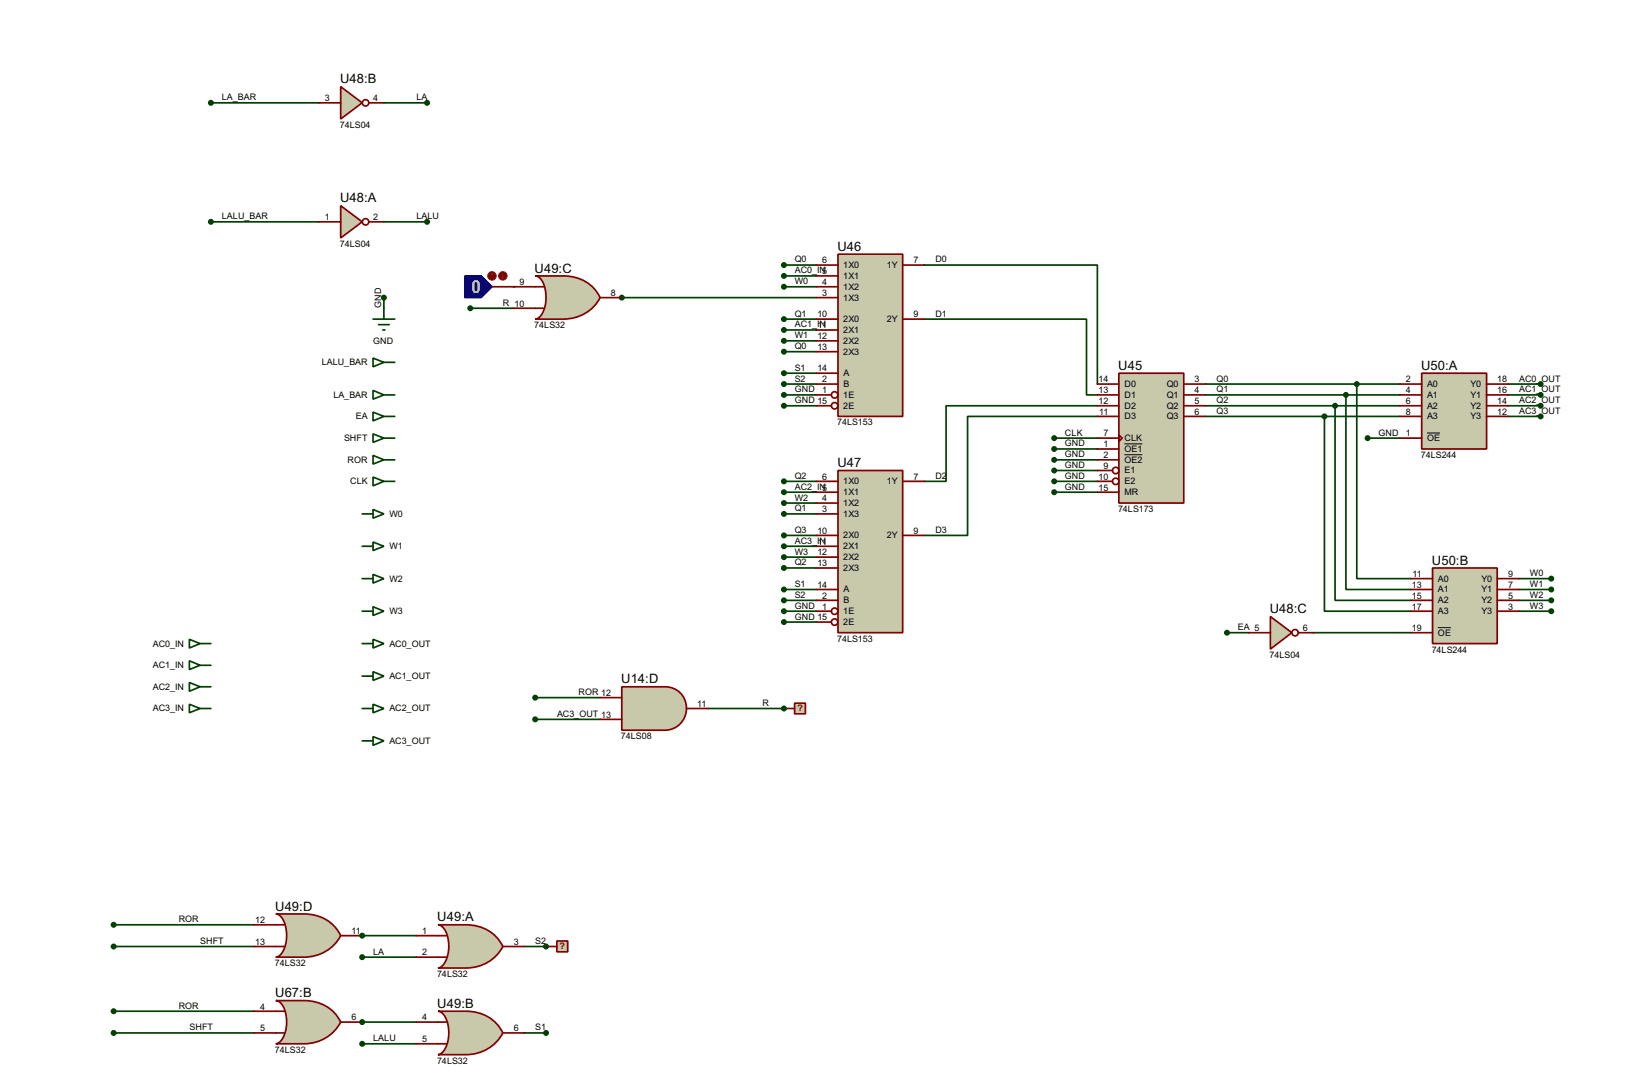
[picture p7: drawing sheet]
<svg xmlns="http://www.w3.org/2000/svg" width="383mm" height="256mm" viewBox="0 0 383 256" stroke-linecap="round" stroke-linejoin="round" font-family="sans-serif">
<g fill="none" stroke="#004000" stroke-width=".4">
<path d="M49.6 24.2h25.4M90.2 24.2h10.2M49.6 52.1h25.4M90.2 52.1h10.2M90.2 69.9v2.5M184.2 62.3h7.6M184.2 64.8h7.6M184.2 67.4h7.6M184.2 75h7.6M184.2 77.5h7.6M217.2 62.3h40.7v27.9M217.2 75h38.1v17.8h2.6"/>
<path d="M184.2 92.8h7.6M184.2 95.3h7.6M184.2 87.7h7.6M184.2 90.2h7.6M184.2 80.1h7.6M184.2 82.6h7.6M257.9 95.3h-35.6v17.8h-5.1M257.9 97.8h-30.5v28h-10.2M283.3 92.8h45.7M283.3 95.3h45.7M283.3 90.2h45.7M283.3 97.8h45.7"/>
<path d="M311.2 97.8v45.8h20.3M313.7 95.3v45.7h17.8M316.3 92.8v45.7h15.2M318.8 90.2v45.7h12.7M354.4 92.8h7.6M354.4 95.3h7.6M354.4 90.2h7.6M354.4 97.8h7.6M184.2 113.1h7.6M184.2 115.6h7.6M184.2 118.2h7.6M247.7 102.9h10.2"/>
<path d="M247.7 105.5h10.2M247.7 108h10.2M247.7 110.5h10.2M247.7 113.1h10.2M247.7 115.6h10.2M321.4 102.9h7.6M184.2 138.5h7.6M184.2 120.7h7.6M184.2 125.8h7.6M184.2 128.3h7.6M184.2 130.9h7.6M184.2 133.4h7.6"/>
<path d="M356.9 138.5h7.6M356.9 135.9h7.6M184.2 143.6h7.6M184.2 146.1h7.6M184.2 141h7.6M288.3 148.6h5.1M308.7 148.6h22.8M356.9 143.6h7.6M356.9 141h7.6M125.8 163.9h15.2M125.8 169h15.2M85.1 224.8h12.7"/>
<path d="M123.2 222.3h5.1M85.1 245.2h12.7M123.2 242.6h5.1"/>
</g>
<circle cx="128.3" cy="222.3" r=".2" fill="#004000"/>
<path d="M166.4 166.4h17.8" fill="none" stroke="#004000" stroke-width=".4"/>
<circle cx="184.2" cy="166.4" r=".2" fill="#004000"/>
<path d="M146.1 69.9h45.7" fill="none" stroke="#004000" stroke-width=".4"/>
<g fill="#004000">
<circle cx="120.7" cy="67.4" r=".2"/>
<circle cx="146.1" cy="69.9" r=".2"/>
</g>
<path d="M110.5 72.4h10.2M85.1 219.8h12.7" fill="none" stroke="#004000" stroke-width=".4"/>
<circle cx="85.1" cy="219.8" r=".2" fill="#004000"/>
<path d="M85.1 240.1h12.7" fill="none" stroke="#004000" stroke-width=".4"/>
<circle cx="85.1" cy="240.1" r=".2" fill="#004000"/>
<g fill="none" stroke="#004000" stroke-width=".4">
<path d="M87.7 75h5.1M89 76.3h2.5M90 77.5h.5M90.2 72.4v2.6M87.7 84.1l2.5 1-2.5 1.1zM87.7 91.7l2.5 1.1-2.5 1zM87.7 96.8l2.5 1-2.5 1.1zM90.2 85.1h2.6M90.2 92.8h2.6M90.2 97.8h2.6M87.7 112.1l2.5 1-2.5 1zM87.7 101.9l2.5 1-2.5 1z"/>
<path d="M87.7 119.7l2.5 1-2.5 1zM90.2 113.1h2.6M90.2 102.9h2.6M85.1 120.7h2.6M85.1 128.3h2.6M85.1 135.9h2.6M87.7 127.3l2.5 1-2.5 1zM87.7 134.9l2.5 1-2.5 1.1zM85.1 143.6h2.6M85.1 151.2h2.6M85.1 158.8h2.6M87.7 142.5l2.5 1.1-2.5 1z"/>
<path d="M87.7 150.2l2.5 1-2.5 1zM87.7 157.8l2.5 1-2.5 1zM85.1 166.4h2.6M85.1 174h2.6M87.7 165.4l2.5 1-2.5 1zM87.7 173l2.5 1-2.5 1.1zM26.7 217.2h33M26.7 222.3h33M26.7 237.5h33M26.7 242.6h33"/>
</g>
<circle cx="90.2" cy="69.9" r=".5" fill="#004000" stroke="#004000" stroke-width=".4"/>
<path d="M262.9 87.7h15.3v30.5h-15.3z" fill="#c8c8aa" stroke="#800000" stroke-width=".4"/>
<g fill="none" stroke="#800000" stroke-width=".4">
<path d="M257.9 90.2h5M257.9 92.8h5M257.9 95.3h5M257.9 97.8h5M278.2 90.2h5.1M278.2 92.8h5.1M278.2 95.3h5.1M278.2 97.8h5.1M257.9 102.9h5M257.9 105.5h5M257.9 108h5M257.9 110.5h3.5"/>
<path d="M257.9 113.1h3.5M257.9 115.6h5M262.9 102.2l.8 .7-.8 .8z"/>
<circle cx="262.1" cy="113.1" r=".75"/>
<circle cx="262.1" cy="110.5" r=".75"/>
</g>
<path d="M264.2 104.3h4.2M264.2 106.8h4.2" fill="none" stroke="#000" stroke-width=".23"/>
<path d="M196.9 59.7h15.2v38.1h-15.2z" fill="#c8c8aa" stroke="#800000" stroke-width=".4"/>
<g fill="none" stroke="#800000" stroke-width=".4">
<path d="M191.8 62.3h5.1M191.8 64.8h5.1M191.8 67.4h5.1M191.8 69.9h5.1M191.8 75h5.1M191.8 77.5h5.1M212.1 62.3h5.1M212.1 75h5.1M191.8 80.1h5.1M191.8 82.6h5.1M191.8 87.7h5.1M191.8 90.2h5.1"/>
<path d="M191.8 92.8h3.6M191.8 95.3h3.6"/>
<circle cx="196.1" cy="92.8" r=".75"/>
<circle cx="196.1" cy="95.3" r=".75"/>
</g>
<g fill="#004000" stroke="#004000" stroke-width=".4">
<circle cx="184.2" cy="92.8" r=".5"/>
<circle cx="184.2" cy="95.3" r=".5"/>
<circle cx="184.2" cy="87.7" r=".5"/>
<circle cx="184.2" cy="90.2" r=".5"/>
</g>
<path d="M196.9 110.5h15.2v38.1h-15.2z" fill="#c8c8aa" stroke="#800000" stroke-width=".4"/>
<g fill="none" stroke="#800000" stroke-width=".4">
<path d="M191.8 113.1h5.1M191.8 115.6h5.1M191.8 118.2h5.1M212.1 113.1h5.1M191.8 120.7h5.1M191.8 125.8h5.1M191.8 128.3h5.1M191.8 130.9h5.1M191.8 133.4h5.1M191.8 138.5h5.1M212.1 125.8h5.1M191.8 141h5.1"/>
<path d="M191.8 143.6h3.6M191.8 146.1h3.6"/>
<circle cx="196.1" cy="143.6" r=".75"/>
<circle cx="196.1" cy="146.1" r=".75"/>
</g>
<g fill="#004000" stroke="#004000" stroke-width=".4">
<circle cx="184.2" cy="143.6" r=".5"/>
<circle cx="184.2" cy="146.1" r=".5"/>
<circle cx="184.2" cy="138.5" r=".5"/>
<circle cx="184.2" cy="141" r=".5"/>
</g>
<path d="M80.1 48.3l5 3.8-5 3.8z" fill="#c8c8aa" stroke="#800000" stroke-width=".4"/>
<g fill="none" stroke="#800000" stroke-width=".4">
<path d="M75 52.1h5.1M86.7 52.1h3.5"/>
<circle cx="85.9" cy="52.1" r=".75"/>
</g>
<g fill="#004000" stroke="#004000" stroke-width=".4">
<circle cx="49.5" cy="52.1" r=".5"/>
<circle cx="100.3" cy="52.1" r=".5"/>
</g>
<path d="M80.1 20.4l5 3.8-5 3.8z" fill="#c8c8aa" stroke="#800000" stroke-width=".4"/>
<g fill="none" stroke="#800000" stroke-width=".4">
<path d="M75 24.2h5.1M86.7 24.2h3.5"/>
<circle cx="85.9" cy="24.2" r=".75"/>
</g>
<g fill="#004000" stroke="#004000" stroke-width=".4">
<circle cx="49.5" cy="24.2" r=".5"/>
<circle cx="100.3" cy="24.2" r=".5"/>
</g>
<path d="M102.9 217.2h6.6a9.2 9.2 0 0 1 8.7 5.1 9.6 9.6 0 0 1-8.7 5.1h-6.6a3.5 3.5 0 0 0 2.3-3.2 7.3 7.3 0 0 0-1.4-6.6z" fill-rule="evenodd" fill="#c8c8aa" stroke="#800000" stroke-width=".4"/>
<path d="M97.8 219.8h7.2M97.8 224.8h7.2M118.2 222.3h5" fill="none" stroke="#800000" stroke-width=".4"/>
<path d="M102.9 237.5h6.6a9.2 9.2 0 0 1 8.7 5.1 9.6 9.6 0 0 1-8.7 5.1h-6.6a3.5 3.5 0 0 0 2.3-3.1 7.3 7.3 0 0 0-1.4-6.7z" fill-rule="evenodd" fill="#c8c8aa" stroke="#800000" stroke-width=".4"/>
<path d="M97.8 240.1h7.2M97.8 245.2h7.2M118.2 242.6h5" fill="none" stroke="#800000" stroke-width=".4"/>
<g fill="#004000" stroke="#004000" stroke-width=".4">
<circle cx="85.1" cy="224.8" r=".5"/>
<circle cx="128.3" cy="242.6" r=".5"/>
<circle cx="85.1" cy="245.2" r=".5"/>
<circle cx="247.7" cy="102.9" r=".5"/>
<circle cx="247.7" cy="105.5" r=".5"/>
<circle cx="247.7" cy="108" r=".5"/>
<circle cx="247.7" cy="110.5" r=".5"/>
<circle cx="247.7" cy="113.1" r=".5"/>
<circle cx="247.7" cy="115.6" r=".5"/>
<circle cx="184.2" cy="62.3" r=".5"/>
<circle cx="184.2" cy="64.8" r=".5"/>
<circle cx="184.2" cy="67.4" r=".5"/>
<circle cx="184.2" cy="75" r=".5"/>
<circle cx="184.2" cy="77.5" r=".5"/>
<circle cx="184.2" cy="80.1" r=".5"/>
<circle cx="184.2" cy="82.6" r=".5"/>
<circle cx="184.2" cy="113.1" r=".5"/>
<circle cx="184.2" cy="115.6" r=".5"/>
<circle cx="184.2" cy="118.2" r=".5"/>
<circle cx="184.2" cy="120.7" r=".5"/>
<circle cx="184.2" cy="125.8" r=".5"/>
<circle cx="184.2" cy="128.3" r=".5"/>
<circle cx="184.2" cy="130.9" r=".5"/>
<circle cx="184.2" cy="133.4" r=".5"/>
</g>
<path d="M334.1 87.7h15.2v17.8h-15.2z" fill="#c8c8aa" stroke="#800000" stroke-width=".4"/>
<path d="M329 90.2h5.1M329 92.8h5.1M329 95.3h5.1M329 97.8h5.1M349.3 90.2h5.1M349.3 92.8h5.1M349.3 95.3h5.1M349.3 97.8h5.1M329 102.9h5.1" fill="none" stroke="#800000" stroke-width=".4"/>
<path d="M335.3 101.7h3.1" fill="none" stroke="#000" stroke-width=".23"/>
<g fill="#004000" stroke="#004000" stroke-width=".4">
<circle cx="362" cy="90.2" r=".5"/>
<circle cx="362" cy="92.8" r=".5"/>
<circle cx="362" cy="95.3" r=".5"/>
<circle cx="362" cy="97.8" r=".5"/>
<circle cx="321.3" cy="102.9" r=".5"/>
</g>
<path d="M336.6 133.4h15.2v17.8h-15.2z" fill="#c8c8aa" stroke="#800000" stroke-width=".4"/>
<path d="M331.5 135.9h5.1M331.5 138.5h5.1M351.8 135.9h5.1M351.8 138.5h5.1M331.5 141h5.1M331.5 143.6h5.1M331.5 148.6h5.1M351.8 141h5.1M351.8 143.6h5.1" fill="none" stroke="#800000" stroke-width=".4"/>
<path d="M337.9 147.4h3" fill="none" stroke="#000" stroke-width=".23"/>
<g fill="#004000" stroke="#004000" stroke-width=".4">
<circle cx="364.5" cy="135.9" r=".5"/>
<circle cx="364.5" cy="138.5" r=".5"/>
<circle cx="364.5" cy="141" r=".5"/>
<circle cx="364.5" cy="143.6" r=".5"/>
</g>
<path d="M298.5 144.8l5.1 3.8-5.1 3.9z" fill="#c8c8aa" stroke="#800000" stroke-width=".4"/>
<g fill="none" stroke="#800000" stroke-width=".4">
<path d="M293.4 148.6h5.1M305.1 148.6h3.6"/>
<circle cx="304.3" cy="148.6" r=".75"/>
</g>
<g fill="#004000" stroke="#004000" stroke-width=".4">
<circle cx="288.3" cy="148.6" r=".5"/>
<circle cx="318.8" cy="90.2" r=".5"/>
<circle cx="316.2" cy="92.8" r=".5"/>
<circle cx="313.7" cy="95.3" r=".5"/>
<circle cx="311.2" cy="97.8" r=".5"/>
</g>
<path d="M44.5 150.2l2.5 1-2.5 1zM44.5 155.2l2.5 1.1-2.5 1zM47 151.2h2.6M47 156.3h2.6M44.5 160.3l2.5 1-2.5 1.1zM44.5 165.4l2.5 1-2.5 1zM47 161.3h2.6M47 166.4h2.6" fill="none" stroke="#004000" stroke-width=".4"/>
<path d="M146.1 161.3h10.2a5.1 5.1 0 0 1 5 5.1 5.1 5.1 0 0 1-5 5.1h-10.2z" fill-rule="evenodd" fill="#c8c8aa" stroke="#800000" stroke-width=".4"/>
<path d="M141 163.9h5.1M141 169h5.1M161.3 166.4h5.1" fill="none" stroke="#800000" stroke-width=".4"/>
<g fill="#004000" stroke="#004000" stroke-width=".4">
<circle cx="125.7" cy="163.9" r=".5"/>
<circle cx="125.7" cy="169" r=".5"/>
</g>
<path d="M87.7 107l2.5 1-2.5 1zM90.2 108h2.6" fill="none" stroke="#004000" stroke-width=".4"/>
<path d="M130.9 221h2.5v2.6h-2.5z" fill="#c8c8aa" stroke="#800000" stroke-width=".4"/>
<path d="M128.3 222.3h2.6" fill="none" stroke="#800000" stroke-width=".4"/>
<circle cx="128.3" cy="222.3" r=".5" fill="#004000" stroke="#004000" stroke-width=".4"/>
<path d="M186.7 165.2h2.6v2.5h-2.6z" fill="#c8c8aa" stroke="#800000" stroke-width=".4"/>
<path d="M184.2 166.4h2.5" fill="none" stroke="#800000" stroke-width=".4"/>
<g fill="#004000" stroke="#004000" stroke-width=".4">
<circle cx="184.2" cy="166.4" r=".5"/>
<circle cx="146.1" cy="69.9" r=".5"/>
</g>
<path d="M109.3 64.8h3.8l2.5 2.6-2.5 2.5h-3.8z" fill-rule="evenodd" fill="#0000c0" stroke="#000080" stroke-width=".4"/>
<path d="M115.6 67.4h5.1" fill="none" stroke="#800000" stroke-width=".4"/>
<circle cx="115.6" cy="64.8" r="1" fill="#400000" stroke="#f00" stroke-width=".23"/>
<path d="M115.6 64.3l-.2 .3M115.6 64.3l.3 .3M115.6 64.3v1" fill="none" stroke="#f00" stroke-width=".23"/>
<circle cx="118.1" cy="64.8" r="1" fill="#400000" stroke="#f00" stroke-width=".23"/>
<path d="M117.9 65.1l.3 .2M118.2 64.3v1M118.4 65.1l-.2 .2" fill="none" stroke="#f00" stroke-width=".23"/>
<path d="M125.8 64.8h6.6a9.2 9.2 0 0 1 8.6 5.1 9.5 9.5 0 0 1-8.6 5.1h-6.6a3.4 3.4 0 0 0 2.3-3.2 7.4 7.4 0 0 0-1.4-6.6z" fill-rule="evenodd" fill="#c8c8aa" stroke="#800000" stroke-width=".4"/>
<path d="M120.7 67.4h7.1M120.7 72.4h7.1M141 69.9h5.1" fill="none" stroke="#800000" stroke-width=".4"/>
<circle cx="110.5" cy="72.4" r=".5" fill="#004000" stroke="#004000" stroke-width=".4"/>
<path d="M64.8 214.7h6.6a9.2 9.2 0 0 1 8.7 5.1 9.6 9.6 0 0 1-8.7 5h-6.6a3.5 3.5 0 0 0 2.3-3.1 7.3 7.3 0 0 0-1.4-6.7z" fill-rule="evenodd" fill="#c8c8aa" stroke="#800000" stroke-width=".4"/>
<path d="M59.7 217.2h7.2M80.1 219.8h5M59.7 222.3h7.2" fill="none" stroke="#800000" stroke-width=".4"/>
<circle cx="85.1" cy="219.8" r=".5" fill="#004000" stroke="#004000" stroke-width=".4"/>
<path d="M64.8 235h6.6a9.2 9.2 0 0 1 8.7 5.1 9.6 9.6 0 0 1-8.7 5.1h-6.6a3.5 3.5 0 0 0 2.3-3.2 7.2 7.2 0 0 0-1.4-6.6z" fill-rule="evenodd" fill="#c8c8aa" stroke="#800000" stroke-width=".4"/>
<path d="M59.7 237.5h7.2M59.7 242.6h7.2M80.1 240.1h5" fill="none" stroke="#800000" stroke-width=".4"/>
<g fill="#004000" stroke="#004000" stroke-width=".4">
<circle cx="85.1" cy="240.1" r=".5"/>
<circle cx="26.7" cy="217.2" r=".5"/>
<circle cx="26.7" cy="222.3" r=".5"/>
<circle cx="26.7" cy="237.5" r=".5"/>
<circle cx="26.7" cy="242.6" r=".5"/>
</g>
<text font-size="4.8" fill="#c0c0c0" x="110.7" y="68.7">0</text>
<g font-size="3.4">
<text x="79.9" y="19.5">U48:B</text>
<text x="79.9" y="47.5">U48:A</text>
<text x="196.8" y="58.9">U46</text>
<text x="125.6" y="64">U49:C</text>
<text x="262.8" y="86.9">U45</text>
<text x="333.9" y="86.9">U50:A</text>
<text x="196.8" y="109.7">U47</text>
<text x="336.5" y="132.6">U50:B</text>
<text x="298.4" y="144">U48:C</text>
<text x="146" y="160.5">U14:D</text>
<text x="64.7" y="213.9">U49:D</text>
<text x="102.8" y="216.4">U49:A</text>
<text x="64.7" y="234.2">U67:B</text>
<text x="102.8" y="236.7">U49:B</text>
</g>
<g font-size="2.4">
<text x="52.1" y="23.6">LA_BAR</text>
<text x="76.4" y="23.7">3</text>
<text x="87.7" y="23.7">4</text>
<text x="97.8" y="23.6">LA</text>
<text x="79.9" y="30">74LS04</text>
<text x="52.1" y="51.5">LALU_BAR</text>
<text x="76.4" y="51.7">1</text>
<text x="87.7" y="51.7">2</text>
<text x="97.8" y="51.5">LALU</text>
<text x="79.9" y="58">74LS04</text>
<text x="186.7" y="61.7">Q0</text>
<text x="186.7" y="64.2">AC0_IN5</text>
<text x="193.2" y="61.9">6</text>
<text x="198.2" y="62.9">1X0</text>
<text x="198.2" y="65.5">1X1</text>
<text x="208.4" y="62.9">1Y</text>
<text x="214.7" y="61.9">7</text>
<text x="219.8" y="61.7">D0</text>
<text x="118.2" y="71.8">R 10</text>
<text x="122.1" y="67">9</text>
<text x="143.6" y="69.5">8</text>
<text x="186.7" y="66.7">W0</text>
<text x="193.2" y="67">4</text>
<text x="193.2" y="69.5">3</text>
<text x="198.2" y="68.1">1X2</text>
<text x="198.2" y="70.6">1X3</text>
<text x="89.6" y="72.4" transform="rotate(-90 89.6 72.4)">GND</text>
<text x="125.6" y="77.1">74LS32</text>
<text x="186.7" y="74.4">Q1</text>
<text x="186.7" y="76.9">AC1_I1N1</text>
<text x="192.1" y="74.6">10</text>
<text x="198.2" y="75.6">2X0</text>
<text x="208.4" y="75.6">2Y</text>
<text x="214.7" y="74.6">9</text>
<text x="219.8" y="74.4">D1</text>
<text x="87.7" y="80.8">GND</text>
<text x="186.7" y="79.5">W1</text>
<text x="186.7" y="82">Q0</text>
<text x="192.1" y="79.7">12</text>
<text x="192.1" y="82.2">13</text>
<text x="198.2" y="78.2">2X1</text>
<text x="198.2" y="80.8">2X2</text>
<text x="198.2" y="83.3">2X3</text>
<text x="75.6" y="85.8">LALU_BAR</text>
<text x="186.7" y="87.1">S1</text>
<text x="186.7" y="89.6">S2</text>
<text x="192.1" y="87.3">14</text>
<text x="193.2" y="89.8">2</text>
<text x="198.2" y="88.4">A</text>
<text x="258.1" y="89.8">14</text>
<text x="280.7" y="89.8">3</text>
<text x="285.8" y="89.6">Q0</text>
<text x="330.4" y="89.8">2</text>
<text x="351.8" y="89.8">18</text>
<text x="356.9" y="89.6">AC0_OUT</text>
<text x="78.3" y="93.5">LA_BAR</text>
<text x="186.7" y="92.2">GND</text>
<text x="186.7" y="94.7">GND 15</text>
<text x="193.2" y="92.4">1</text>
<text x="198.2" y="93.5">1E</text>
<text x="198.2" y="90.9">B</text>
<text x="258.1" y="92.4">13</text>
<text x="258.1" y="94.9">12</text>
<text x="264.2" y="90.9">D0</text>
<text x="264.2" y="93.5">D1</text>
<text x="274.1" y="90.9">Q0</text>
<text x="274.1" y="93.5">Q1</text>
<text x="280.7" y="92.4">4</text>
<text x="280.7" y="94.9">5</text>
<text x="285.8" y="92.2">Q1</text>
<text x="285.8" y="94.7">Q2</text>
<text x="330.4" y="92.4">4</text>
<text x="330.4" y="94.9">6</text>
<text x="335.3" y="90.9">A0</text>
<text x="335.3" y="93.5">A1</text>
<text x="345.5" y="90.9">Y0</text>
<text x="345.5" y="93.5">Y1</text>
<text x="351.8" y="92.4">16</text>
<text x="351.8" y="94.9">14</text>
<text x="356.9" y="92.2">AC1_OUT</text>
<text x="356.9" y="94.7">AC2_OUT</text>
<text x="83.6" y="98.5">EA</text>
<text x="196.7" y="99.9">74LS153</text>
<text x="198.2" y="96">2E</text>
<text x="258.3" y="97.4">11</text>
<text x="264.2" y="96">D2</text>
<text x="264.2" y="98.5">D3</text>
<text x="274.1" y="96">Q2</text>
<text x="274.1" y="98.5">Q3</text>
<text x="280.7" y="97.4">6</text>
<text x="285.8" y="97.2">Q3</text>
<text x="330.4" y="97.4">8</text>
<text x="335.3" y="96">A2</text>
<text x="335.3" y="98.5">A3</text>
<text x="345.5" y="96">Y2</text>
<text x="345.5" y="98.5">Y3</text>
<text x="351.8" y="97.4">12</text>
<text x="356.9" y="97.2">AC3_OUT</text>
<text x="80.8" y="103.6">SHFT</text>
<text x="250.2" y="102.3">CLK</text>
<text x="250.2" y="104.9">GND</text>
<text x="250.2" y="107.4">GND</text>
<text x="259.3" y="102.5">7</text>
<text x="259.3" y="105.1">1</text>
<text x="259.3" y="107.6">2</text>
<text x="264.2" y="103.6">CLK</text>
<text x="264.2" y="106.2">OE1</text>
<text x="323.9" y="102.3">GND</text>
<text x="330.4" y="102.5">1</text>
<text x="333.9" y="107.6">74LS244</text>
<text x="335.3" y="103.6">OE</text>
<text x="81.7" y="108.7">ROR</text>
<text x="82.3" y="113.8">CLK</text>
<text x="186.7" y="112.5">Q2</text>
<text x="193.2" y="112.7">6</text>
<text x="198.2" y="113.8">1X0</text>
<text x="208.4" y="113.8">1Y</text>
<text x="214.7" y="112.7">7</text>
<text x="219.8" y="112.5">D2</text>
<text x="250.2" y="109.9">GND</text>
<text x="250.2" y="112.5">GND</text>
<text x="258.1" y="112.7">10</text>
<text x="259.3" y="110.1">9</text>
<text x="264.2" y="108.7">OE2</text>
<text x="264.2" y="111.2">E1</text>
<text x="264.2" y="113.8">E2</text>
<text x="186.7" y="115">AC2_IN5</text>
<text x="186.7" y="117.6">W2</text>
<text x="193.2" y="117.8">4</text>
<text x="198.2" y="116.3">1X1</text>
<text x="198.2" y="118.9">1X2</text>
<text x="250.2" y="115">GND</text>
<text x="258.1" y="115.2">15</text>
<text x="264.2" y="116.3">MR</text>
<text x="91.5" y="121.4">W0</text>
<text x="186.7" y="120.1">Q1</text>
<text x="186.7" y="125.2">Q3</text>
<text x="192.1" y="125.4">10</text>
<text x="193.2" y="120.3">3</text>
<text x="198.2" y="121.4">1X3</text>
<text x="214.7" y="125.4">9</text>
<text x="219.8" y="125.2">D3</text>
<text x="262.7" y="120.3">74LS173</text>
<text x="91.5" y="129">W1</text>
<text x="186.7" y="127.7">AC3_I1N1</text>
<text x="186.7" y="130.3">W3</text>
<text x="192.1" y="130.5">12</text>
<text x="198.2" y="126.5">2X0</text>
<text x="198.2" y="129">2X1</text>
<text x="198.2" y="131.6">2X2</text>
<text x="208.4" y="126.5">2Y</text>
<text x="91.5" y="136.6">W2</text>
<text x="186.7" y="137.9">S1</text>
<text x="186.7" y="132.8">Q2</text>
<text x="192.1" y="133">13</text>
<text x="198.2" y="134.1">2X3</text>
<text x="331.9" y="135.5">11</text>
<text x="337.9" y="136.6">A0</text>
<text x="348.1" y="136.6">Y0</text>
<text x="354.4" y="135.5">9</text>
<text x="359.5" y="135.3">W0</text>
<text x="359.5" y="137.9">W1</text>
<text x="186.7" y="143">GND</text>
<text x="186.7" y="140.4">S2</text>
<text x="192.1" y="138.1">14</text>
<text x="193.2" y="140.6">2</text>
<text x="193.2" y="143.2">1</text>
<text x="198.2" y="139.2">A</text>
<text x="198.2" y="141.7">B</text>
<text x="331.8" y="138.1">13</text>
<text x="331.8" y="140.6">15</text>
<text x="331.8" y="143.2">17</text>
<text x="337.9" y="139.2">A1</text>
<text x="337.9" y="141.7">A2</text>
<text x="348.1" y="139.2">Y1</text>
<text x="348.1" y="141.7">Y2</text>
<text x="354.4" y="138.1">7</text>
<text x="354.4" y="140.6">5</text>
<text x="354.4" y="143.2">3</text>
<text x="359.5" y="140.4">W2</text>
<text x="359.5" y="143">W3</text>
<text x="91.5" y="144.3">W3</text>
<text x="186.7" y="145.5">GND 15</text>
<text x="198.2" y="144.3">1E</text>
<text x="198.2" y="146.8">2E</text>
<text x="290.9" y="148">EA 5</text>
<text x="306.1" y="148.2">6</text>
<text x="331.8" y="148.2">19</text>
<text x="337.9" y="144.3">A3</text>
<text x="337.9" y="149.3">OE</text>
<text x="348.1" y="144.3">Y3</text>
<text x="35.9" y="151.9">AC0_IN</text>
<text x="91.5" y="151.9">AC0_OUT</text>
<text x="196.7" y="150.7">74LS153</text>
<text x="298.3" y="154.6">74LS04</text>
<text x="336.4" y="153.3">74LS244</text>
<text x="35.9" y="157">AC1_IN</text>
<text x="91.5" y="159.5">AC1_OUT</text>
<text x="35.9" y="162">AC2_IN</text>
<text x="35.9" y="167.1">AC3_IN</text>
<text x="91.5" y="167.1">AC2_OUT</text>
<text x="135.9" y="163.3">ROR 12</text>
<text x="163.9" y="166">11</text>
<text x="179.1" y="165.8">R</text>
<text x="130.9" y="168.4">AC3_OUT 13</text>
<text x="145.9" y="173.6">74LS08</text>
<text x="91.5" y="174.7">AC3_OUT</text>
<text x="42" y="216.6">ROR</text>
<text x="47" y="221.7">SHFT</text>
<text x="60" y="216.8">12</text>
<text x="60" y="221.9">13</text>
<text x="82.6" y="219.4">11</text>
<text x="99.2" y="219.4">1</text>
<text x="120.7" y="221.9">3</text>
<text x="125.8" y="221.7">S2</text>
<text x="64.6" y="226.9">74LS32</text>
<text x="87.7" y="224.2">LA</text>
<text x="99.2" y="224.4">2</text>
<text x="102.7" y="229.5">74LS32</text>
<text x="42" y="236.9">ROR</text>
<text x="61.1" y="237.1">4</text>
<text x="82.6" y="239.7">6</text>
<text x="99.2" y="239.7">4</text>
<text x="44.5" y="242">SHFT</text>
<text x="61.1" y="242.2">5</text>
<text x="87.7" y="244.6">LALU</text>
<text x="99.2" y="244.8">5</text>
<text x="120.7" y="242.2">6</text>
<text x="125.8" y="242">S1</text>
<text x="64.6" y="247.3">74LS32</text>
<text x="102.7" y="249.8">74LS32</text>
</g>
<g font-size="2.4" fill="#800000">
<text x="187.4" y="167.1">?</text>
<text x="131.5" y="223">?</text>
</g>
</svg>
